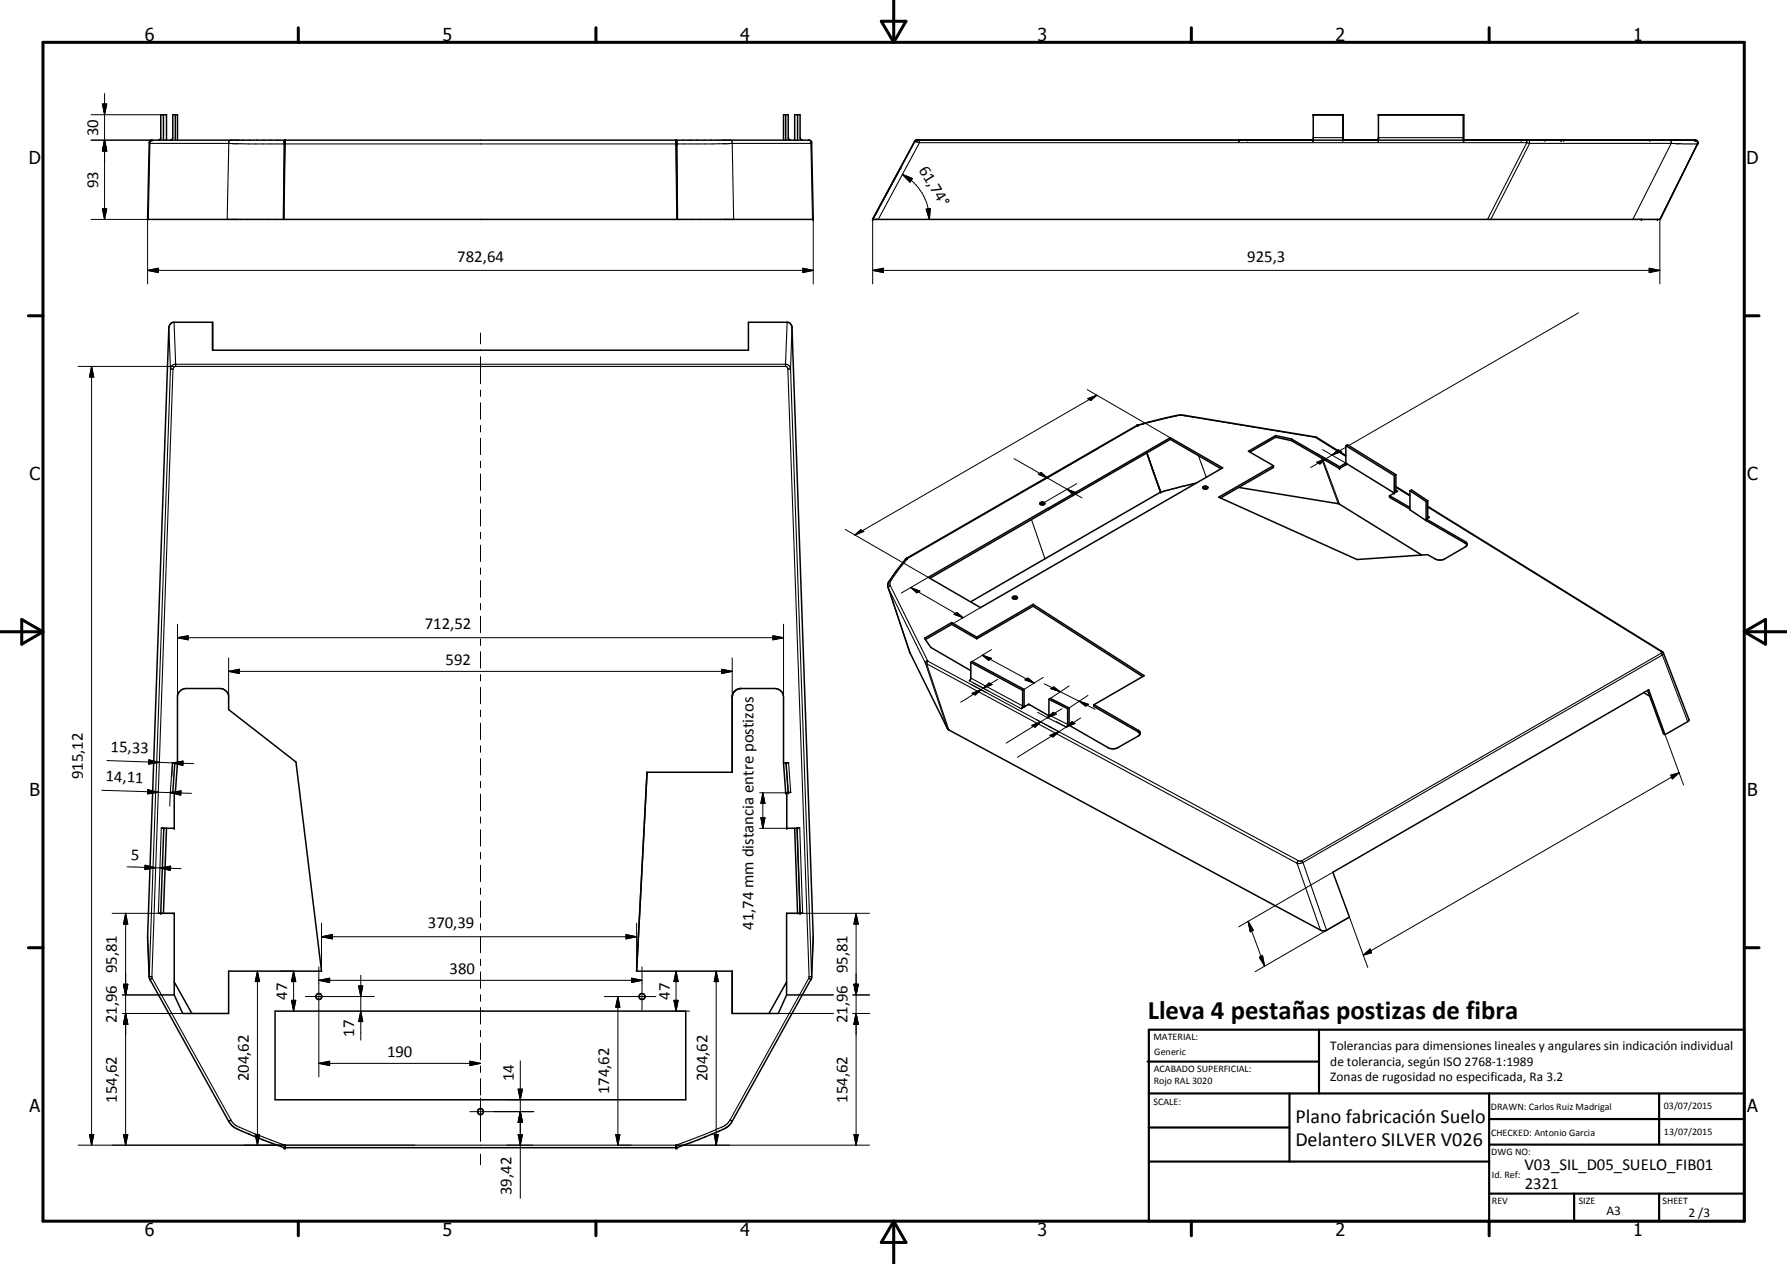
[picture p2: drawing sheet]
<svg xmlns="http://www.w3.org/2000/svg" width="420mm" height="297mm" viewBox="0 0 420 297" stroke-linecap="round" stroke-linejoin="round" font-family="sans-serif">
<g fill="none" stroke="#000" stroke-width=".35">
<path d="M35.2 33.2l.5-.3h154.5l.6 .5 .4 18.2h-156.5l.4-18.1zM37.4 32.9l.4-.3v-5.6h1.3v5.9M38.4 27v5.9M40.2 32.9l.3-.2 .1-.4v-5.3h1.1v5.9M41.2 27v5.9M67 32.9l-.3 18.7M159 32.9l.2 18.7M184.2 32.9v-5.9h1.1v5.6l.4 .3M184.7 27v5.9M186.8 32.9v-5.9h1.3v5.3l.4 .6M187.5 27v5.9M211.8 39.4l-6.6 12.2"/>
<path d="M215.3 33l-10.1 18.6M215.3 33v.1M215.3 33l-.1 .1M215.4 33h183.5M215.4 33h-.1M215.5 32.9l-.1 .1M308.7 32.9l.1-5.9h7v5.9M315.8 27l-.1 5.9M324.1 32.7v.2v-5.9h20v5.9M398.9 33v.1M398.9 33l.1 .1M399 33.1l.1 .3"/>
<path d="M399 33.1l.2 .6-8.9 17.9h-185.1M40.1 76.1l.6-.4h9.3v6.6h126v-6.6h9.3l.6 .4 .3 .7 5 143.5-.4 9.4-18.6 33.8a5 5 0 0 1-3.1 2.3l-9.9 3.9h-92.4l-3.4-1.2a52.3 52.3 0 0 1-8.5-3.7l-1.1-1.3-18.7-33.9-.4-9.3 5-143.3zM267.3 100l-54.2 31.2M267.4 99.9l.1 .1M267.4 99.9l-.1 .1M267.4 99.9l4-1.1a26.7 26.7 0 0 1 6.4-1.3l31.5 5.2 7.1 4.4M244.5 118.2a.59 .59 0 0 1 .7-.3 .59 .59 0 0 1 .4 .6 .59 .59 0 0 1-.6 .2 .59 .59 0 0 1-.5-.5zM244.6 118.5l.3-.1 .6 .1M272.6 114.9l-2.9-8.4 3.2 9.2M272.9 115.7l-44.7 25.7M275.2 103.3l11.9 6.9M275.2 103.3l-56.6 32.6"/>
<path d="M275.2 102.9v.4M281.2 113.5l-8.3 2.2M282.9 114.4a.74 .74 0 0 1 1.1 .2 .6 .6 0 0 1-.6 .4 .6 .6 0 0 1-.5-.6zM282.9 114.8l.3-.1 .7 .1M291.3 114.6l23.5 3.8 19.5 12M299.4 109.4l-12.9 7.4 32.6 14.7 16.5-1.2 1.8 1a2.4 2.4 0 0 0 2.3 0l4.8-2.7a.68 .68 0 0 0 .5-.7 .68 .68 0 0 0-.5-.6l-9.2-5.3 .8-.4-.3-.1-.1-.2v-3.6M299.4 109.4v.5l-12.4 7.1M299.9 102.7l3.7 .8M299.9 102.7l-6 3.5M299.9 102.4l-6.4 3.6 5.9 3.4M299.9 102.4l3.7 .8M299.9 102.4v.3"/>
<path d="M303.6 103.5l11.3 6.6M303.6 103.2l11.3 6.5M303.6 103.2v.3M314.9 109.7l1.5-.9 11.4 7.1M314.9 109.7v.4M316.4 104.7v4.5M316.4 109.2l-1.5 .9M316.4 104.7l.4-.2 11.4 7M316.4 104.7l11.4 7.1M316.8 109l-.4 .2M326.7 116.5v.4l4.8 2.7M326.7 116.5l4.8 2.8"/>
<path d="M327.8 115.9l-1.1 .6M327.8 111.8v4.1M328.2 111.5v3.9h.4l-.8 .5M328.2 111.5l-.4 .3M328.2 114.3l3.3 2.1M331.5 115.3v4.5l3.8 2.5M331.5 115.3l.4-.2 3.8 2.6M331.5 115.3l3.8 2.6M335.3 117.9v4.4M335.7 117.7l-.4 .2M335.7 119l55.4 34.3 6 15.9-.3 .4-5.3 3M213.1 131.2l-3.6 4.8a2.01 2.01 0 0 0-.7 2l5.1 15.3 9.1 18.1 87.8 47.3 1.1-.1 5.4-3.1-3.9-10.5 74.2-42.9 3.9 10.5"/>
<path d="M213.1 131.2l.2 .1M218.3 135.7l56.9-32.8 12.3 7-57 32.9zM335.3 122.3l9.4 5.5 .2 .3M223.8 146.3l-6.4 3.7 1.5 2.1 9.3 5.5M223.8 146.3l5.8 3.4M223.8 146.3v.4M223.8 146.7l5.8 3.4M223.8 146.7l-6.2 3.6M228.2 155.7l12.2 6.5M228.2 155.7v3.8l-.3 .5M228.2 155.7l.4-.3 12.2 6.6M229.6 149.7v.4"/>
<path d="M238.1 140.3l.8-.2 .3 .4-.2 .2-.7 .1-.2-.2zM238.2 140.6l.4-.1 .5 .1M242.9 142l-13.3 7.7M242.9 142l26.1 16.8-11.8 6.8M242.9 142v.5M242.9 142.5l25.8 16.5M242.9 142.5l-13.3 7.6M40.5 179.2l.6 .1M41.1 179.3h.6M41.1 179.3l-.5 7M41.7 179.3v-15.9l.2-.3a2.04 2.04 0 0 1 1.8-1.3h8.1a2.1 2.1 0 0 1 2 1.6v3.4l15.8 12.3 6 49.1h-21.8v10h-10.8l-2-4.4v-19.2h-3.8M41.7 179.3l-.5 7h-.6"/>
<path d="M184.2 179.3v-15.5a2 2 0 0 0-2-2h-8a2.09 2.09 0 0 0-2 2v17.7h-20.1l-2.4 46.7h22.5v10h10.8l1.9-4.4v-19.2h2.6M184.2 179.3l.5 7M184.8 179.3h-.6M184.8 179.3l.5 7M185.4 179.2l-.6 .1M240.4 162.2v3.8l-.3 .5 .7-.4M240.8 166.1l1.1-.6 4.7 2.7M240.8 162v4.1M240.8 162l-.4 .2M246.6 168.1l-.3 .6M246.6 164.3v3.8M246.6 164.3l.4-.2 4.4 2.3"/>
<path d="M246.6 164.3l4.4 2.2M251 166.5v3.8l-.3 .6 .7-.5M251.4 170.4l9.1 5.3a2.4 2.4 0 0 0 2.3 0l4.8-2.7 .4-.5M251.4 166.4v4M251.4 166.4l-.4 .1M257.2 165.6l10.4 6 .4 .4v.5M257.2 165.6v.4l10.4 6 .4 .5M386.5 162.8l1.4 .8M387.4 162.3l3.7 10.1 .4 .2M37.9 194.6h.6M38.5 194.6l-.7 20M38.5 194.6h.6"/>
<path d="M39.1 194.6l-.7 20M40 186.2l.6 .1M41 186.3v8.3h-1.9M184.7 186.3h.3v8.3l1.8 .1M185.3 186.3h-.6M185.9 186.2l-.6 .1M186.8 194.7l.7 20 .6-.1M187.4 194.6l.7 20M187.4 194.6l-.6 .1M188 194.6h-.6M188.7 214.6h-.6M41 230.8l4.1 7.4"/>
<path d="M64.7 237.6h96.5v20.8h-96.5zM184.9 230.8l-4.1 7.4M67 269.1v.6M159 269.1v.6"/>
<circle cx="75" cy="234.2" r=".7"/>
<circle cx="151" cy="234.2" r=".72"/>
<circle cx="113" cy="261.2" r=".71"/>
</g>
<g fill="#000">
<circle cx="35.7" cy="32.9" r=".18"/>
<circle cx="67" cy="32.9" r=".18"/>
<circle cx="67" cy="33.8" r=".18"/>
<circle cx="159" cy="33.8" r=".18"/>
<circle cx="159" cy="32.9" r=".18"/>
<circle cx="211.8" cy="39.4" r=".18"/>
<circle cx="215.5" cy="32.9" r=".18"/>
<circle cx="215.6" cy="32.9" r=".18"/>
<circle cx="291.3" cy="32.9" r=".18"/>
<circle cx="308.7" cy="32.9" r=".18"/>
<circle cx="308.8" cy="27" r=".18"/>
<circle cx="315.7" cy="32.9" r=".18"/>
<circle cx="324.1" cy="32.9" r=".18"/>
<circle cx="324.1" cy="27" r=".18"/>
<circle cx="344.1" cy="32.9" r=".18"/>
<circle cx="357.7" cy="32.9" r=".18"/>
<circle cx="363.3" cy="32.9" r=".18"/>
<circle cx="367.1" cy="32.9" r=".18"/>
<circle cx="367.7" cy="32.9" r=".18"/>
<circle cx="387.9" cy="32.9" r=".18"/>
<circle cx="398.6" cy="32.9" r=".18"/>
<circle cx="399.1" cy="33.8" r=".18"/>
<circle cx="399.2" cy="33.6" r=".18"/>
<circle cx="191.2" cy="51.6" r=".18"/>
<circle cx="205.2" cy="51.6" r=".18"/>
<circle cx="385.9" cy="51.6" r=".18"/>
<circle cx="389.7" cy="51.6" r=".18"/>
<circle cx="267.3" cy="100" r=".18"/>
<circle cx="267.4" cy="99.9" r=".18"/>
<circle cx="272.9" cy="115.7" r=".18"/>
<circle cx="314.9" cy="109.7" r=".18"/>
<circle cx="314.9" cy="110.1" r=".18"/>
<circle cx="316.4" cy="108.8" r=".18"/>
<circle cx="326.7" cy="116.5" r=".18"/>
<circle cx="327.8" cy="115.9" r=".18"/>
<circle cx="212.9" cy="131.4" r=".18"/>
<circle cx="213.1" cy="131.2" r=".18"/>
<circle cx="41.1" cy="179.3" r=".18"/>
<circle cx="184.8" cy="179.3" r=".18"/>
<circle cx="241.9" cy="165.5" r=".18"/>
<circle cx="38.5" cy="194.6" r=".18"/>
<circle cx="41" cy="194.6" r=".18"/>
<circle cx="184.7" cy="186.3" r=".18"/>
<circle cx="185" cy="194.6" r=".18"/>
<circle cx="185.3" cy="186.3" r=".18"/>
<circle cx="187.4" cy="194.6" r=".18"/>
<circle cx="37.8" cy="214.6" r=".18"/>
<circle cx="41" cy="214.6" r=".18"/>
<circle cx="188.1" cy="214.6" r=".18"/>
<circle cx="66.8" cy="269.7" r=".18"/>
<circle cx="67" cy="269.7" r=".18"/>
<circle cx="159" cy="269.7" r=".18"/>
<circle cx="159.2" cy="269.7" r=".18"/>
</g>
<g fill="none" stroke="#000" stroke-width=".25">
<path d="M35.1 33.5l.2 .2M35.3 33.7l23.2 .1 132.2-.1M35.3 33.7l-.4 17.9M35.8 32.9l-.4 .3-.1 .5M54.3 32.9l-.4 .3-.1 .3-.4 18.1M66.8 33.8h.1M66.8 33.2v.6M66.8 33.1v.3M66.8 33.8l-.1 17.8M66.8 33.8l-.2 17.8M66.9 33.1l.1-.2v.9M66.9 33l-.1 .1"/>
<path d="M67 33h-.1M67 33.8h.1M67 33.8l-.3 15.1M159 33.8h.1M159 33.8l.2 16.1M159 33l.2 .8M159.1 33.1l-.1-.2v.9M159.1 33.1l.1 .3M159.1 33.1h.1M159.2 33.8h.1M159.2 33.7l.1 17.9M171.7 32.9l.5 .4 .3 18.3"/>
<path d="M190.1 32.9l.6 .4v.4M190.7 33.7l.3 17.9M190.8 33.5l-.1 .2M215 33.3h.1M215 33.3l1.2 .2M215.5 32.9h.1M215.5 32.9h93.2M215.5 32.9l-.5 .4M216.2 33.5h142.8M216.2 33.5l-9.7 18.1M216.2 32.9v.6M291.3 32.9h.1"/>
<path d="M293.3 32.9h.1M308.8 32.3h7M315.8 32.9h8.3M324.1 32.3h20M344.1 32.9h54.5M359 32.9v.6M359 33.5l.7 .2M359 33.5l-9.3 18.1M359.4 32.9l.2 .3 .1 .5M359.7 33.7l39.4 .1M359.7 33.7l-9.2 17.9M392.6 32.9l.2 .2 .1 .6-9 17.9"/>
<path d="M398.6 32.9h.1M398.6 32.9l.2 .1M398.6 32.9l.3 .1M398.7 33l.4 .2M398.9 33l.2 .2M398.9 33.1l.3 .4-.1-.1M399.1 33.2v.6M399.1 33.8h.1M399.1 33.8l-8.8 17.8M399.1 33.8l-6.4 12.9M159.2 42.4l.1 9.2M390.6 50.9v.1"/>
<path d="M391.1 49.9l-.8 1.7M392.7 46.7l-1.6 3.2M394.8 42.4l-2.1 4.3M39.7 77l.4 9.7M40.9 75.7l.4 10.4M185.1 75.7l-.4 10.4M186.2 77l-.3 9.7M40.1 86.7h.1M40.1 86.7l.3-.7 .7-.4h143.8l.7 .4 .3 .7M40.1 86.7h.6M40.1 86.7l-5 142.8M40.7 86.7l.2-.5 .3-.1h143.6l.4 .6"/>
<path d="M40.7 86.7l-5 142.8M185.2 86.7l5 142.8M185.2 86.7h.7M185.9 86.7l4.9 142.8M267.4 99.9l.1 .1M267.4 99.9l-.1 .1M267.5 100h.1M267.5 100l-54.2 31.3M278.5 97.7l30.5 5M278.5 97.7h-1.8l-9.2 2.3M278.5 97.6h.1M278.5 97.6v.1"/>
<path d="M269.7 106.4l3.1 9M272.6 114.9l.3 .8M272.8 115.4h.1M272.9 115.4l.1 .2M281.8 107.1l1.8 5M309 102.7l.3 .1M309.1 102.7h-.1M309.3 102.8l7.1 4.5M309.6 102.8h-.3M310.7 107.6l4 10.8M311 107.8l3.9 10.7M314.9 109.7v.4"/>
<path d="M328.2 115.2l.4 .2M328.2 114.6l3.3 2M335.7 119.2l54.8 33.9M208.9 138.2l8.7 17.6M208.9 138.2l5.1 15.3M209.3 137.6l8.9 17.8M209.3 137.6l-.3 .2-.1 .4M213.1 131.2l.2 .1M213.2 131.3h-.2M213.3 131.2v.1M213.3 131.3h.1M213.3 131.3l-3.9 5.3-.1 1"/>
<path d="M242.5 122.1l3.2 9.2M335.7 121.3l.4 .3M344.5 127.3v.3M217.6 155.8l.3 .2M217.6 155.8l5.1 15.4M217.9 156l87.1 46.9M217.9 156l5.2 15.5M218.1 155.2l-.4 .2-.1 .4M218.2 155.4l87.1 46.9M218.2 155.4l-.3 .6M227.9 160l12.2 6.5M228.2 159.3l12.2 6.6"/>
<path d="M390.5 153.1l.1 .2-.1 .2M390.5 153.5l-84.5 48.8M390.5 153.5l.4 .4M390.7 153v.1M390.7 153l-.2 .1M390.9 153.9l-84.5 48.8M390.9 153.9l5.9 15.7M391.1 153.5l-.2 .4M40.5 179.2l-.5 7M172.2 163.8h.1M184.8 179.3l.5 7M185.4 179.2l.5 7"/>
<path d="M246.3 168.7l4.4 2.2M246.6 168l4.4 2.2M267.6 171.6v.4M37.9 194.6l-.7 20M187.4 194.6l.7 20M188 194.6l.7 20M305 202.9l5.5 15.7M305.3 202.3h.7M305.3 202.3l-.3 .6M306 202.3l.4 .4M306.4 202.7l-.8 .2h-.6M306.4 202.7l5.5 15.9"/>
<path d="M34.7 220.3l.4 9.2M35.1 229.5h.6M35.1 229.5v.1M35.3 230.2h.1M35.7 229.5l.1 .4M35.8 229.9l-.5 .3M35.8 229.9l18.5 33.3M190.1 229.9l-18.4 33.3M190.1 229.9l.6 .3M190.2 229.5l-.1 .4M190.2 229.5h.6M190.7 230.2h.1"/>
<path d="M190.8 229.5h.1M190.8 229.5v.1M191.2 220.3l-.4 9.2M53.8 263.4h.1M53.8 263.4v.1M54.3 263.2a3.9 3.9 0 0 0 2.8 2l9.9 3.9M54.3 263.2l-.5 .2M66.8 269.7h.1M66.9 269.5l-.1 .2M67 269.2l-.1 .1M67 269.1h.1M67 269.7h.1"/>
<path d="M67 269.1v.6M67 269.1l-.2 .6M67 269.1h92M159 269.1h.1M159 269.7h.1M159 269.1v.6M159 269.1l.2 .6M159 269.2v.1M159.1 269.5l.1 .2M159.2 269.7h.1M171.7 263.2l.5 .3M171.7 263.2a4.7 4.7 0 0 1-2.8 2l-9.9 3.9"/>
</g>
<g fill="none" stroke="#000" stroke-width=".71">
<path d="M10.1 9.9h400v277.1h-400zM70.1 6.5v3.4M140.1 6.5v3.4M207.2 5h5.8l-2.9 4.9zM210.1 0v9.9M280.1 6.5v3.4M350.1 6.5v3.4M6.7 74.2h3.4M410.1 74.2h3.5M.1 148.5h10M5.1 145.6l5 2.9-5 2.9zM410.1 148.5h10"/>
<path d="M410.1 148.5l5-2.9v5.8zM6.7 222.7h3.4M410.1 222.7h3.5M70.1 287v3.4M140.1 287v3.4M210.1 287v10M210.1 287l2.9 5h-5.8zM280.1 287v3.4M350.1 287v3.4"/>
</g>
<g fill="none" stroke="#000" stroke-width=".51">
<path d="M269.8 249.5h40.3M270.1 242h140v45h-140zM270.1 257h140M303.2 257v16M310.1 242v15M350.1 257v30M390.1 257v12M270.1 265h33.1M270.1 273h80M350.1 269h60M350.1 263h60M350.1 280.5h60"/>
<path d="M370.1 280.5v6.5M390.1 280.5v6.5"/>
</g>
<g fill="none" stroke="#000" stroke-width=".24">
<path d="M21.4 32.9h14.4M21.4 27h17M24.1 24.4h1l-.5 2.6zM24.6 32.9l.5 2.6h-1zM24.6 22v29.6M21.4 51.6h13.5M24.1 49.1h1l-.5 2.5zM34.7 51.6v15.1M191.2 51.6v15.1M205.2 51.6v15.1M212.2 41l2.3 1-.6 .8zM212.2 41a12 12 0 0 1 5 5.1 11.4 11.4 0 0 1 1.3 5.5"/>
<path d="M217.8 49.1l.9-.1-.2 2.6zM390.3 51.6v15.1M34.7 63.5l2.5-.5v1.1zM34.7 63.5h156.5M113 78.3v2.5M188.8 63l2.4 .5-2.4 .6zM205.2 63.5l2.5-.5v1.1zM205.2 63.5h185.1M371.1 73.5l-57.9 33.4M387.8 63l2.5 .5-2.5 .6zM18.4 86.1h22.9M21.5 86.1l.5 2.5h-1z"/>
<path d="M21.5 86.1v183M113 83.8v6.4M113 91.7v1.4M113 94.7v3.8M113 100v1.5M255.6 91.6l19.6 11.3M255.8 93.7l2.1-.8-1.4 1.2zM257.9 92.9l-56.9 32.8M113 103v3.8M113 108.4v1.5M113 111.4v3.8M113 116.8v1.4"/>
<path d="M113 119.8v3.8M238.4 107.8l7.8 4.5M244.1 111.5l.7-.5 1.4 1.3zM246.2 112.3l4.7 2.7M250.9 115l2.1 .8-.7 .4zM250.9 115l3.5 2M253.1 113.7l-7.6 4.4M258.2 105.4l-14.2 8.2M275.2 102.9h.1M309.5 106.5l5.4 3.2M309.6 108.6l2.1-.8-1.4 1.3zM311 105.7l5.4 3.1"/>
<path d="M311.7 107.8l-3.5 2.1M313.2 106.9l1.5-1.2 .7 .4zM313.2 106.9l-1.5 .9M113 125.1v1.5M113 128.1v3.9M113 133.5v1.5M113 136.4v3.9M198.7 124.4l19.6 11.3-6.4 3.7M201 125.7l1.4-1.2 .7 .4zM214.2 138.1l2.1 .8-.8 .4zM214.2 138.1l12.2 7.1M41.7 149.9l2.5-.5v1z"/>
<path d="M41.7 149.9h142.5M41.7 146.7v17.1M53.8 157.8l2.5-.5v1zM53.8 157.8h118.4M53.8 154.6v9.2M113 141.8v1.5M113 144.8v3.9M113 150.2v1.5M113 153.2v3.8M113 158.5v1.5M169.7 157.3l2.5 .5-2.5 .5zM172.2 154.6v9.2"/>
<path d="M181.7 149.4l2.5 .5-2.5 .5zM184.2 146.7v17.1M224.3 144.4l.7-.5 1.4 1.3zM230.5 142.8l-6.3 3.7M231 154l2.1 .7-.7 .5zM231 154l12.2 6.5M233.1 152.7l-4.5 2.7M234.6 159.6l-3.4 2.1M241 159.8l.7-.5 1.5 1.2zM245.3 159.2l-4.5 2.8M25.1 178.7l12.4 .5M35 178.6l2.5 .6-2.5 .4z"/>
<path d="M37.5 179.2l3 .1M40.5 179.3l2.5-.4v1zM40.5 179.3l5 .2M40.5 179.2l-.1 3.3M113 161.5v3.9M113 166.9v1.5M113 169.9v3.9M113 175.3v1.5M113 178.3v3.8M228.3 160.8l3.6 1.9M228.5 162.9l2.1-.8-1.3 1.2zM228.9 160.5l3.5 1.9"/>
<path d="M230.6 162.1l-4.7 2.9M231.2 161.7l1.4-1.2 .6 .4zM231.2 161.7l-.6 .4M242.6 170.5l2.1-.9-1.3 1.3zM243.6 169.1l3.4 1.8M244 167.4l2.3 1.3M244.7 169.6l-8.1 5M245.5 160.7l8.2 4.1M246.3 168.7l1.3-1.3 .8 .4zM246.3 168.7l-1.6 .9M246.6 170.7l2.4 1.3M246.9 172.8l2.1-.8-1.4 1.2z"/>
<path d="M247.1 161.8l.6-.4 1.6 1.2zM248.4 169.6l2.3 1.3M249 172l-9.8 6M249.7 166.5l-3.4 2.2M250.7 170.9l1.3-1.3 .8 .4zM250.7 170.9l-1.7 1.1M251.4 161.2l-4.4 2.9M253.7 164.8l2.2 .7-.6 .4zM253.7 164.8l3.8 1.9M254.1 168.7l-3.4 2.2M255.8 163.4l-4.4 3M391.5 172.6l4.3 11.9"/>
<path d="M23.9 185.7l13.3 .5M34.7 185.6l2.5 .6-2.5 .4zM37.2 186.2l7.8 .2M40 186.3l2.6-.5-.1 1.1zM40 186.2l-.1 3.2M113 183.6v1.5M113 186.6v3.9M113 192v1.5M113 195v3.8M178.6 194.6h6.4M178.6 186.3h6.4M178.9 192.2h1l-.5 2.4z"/>
<path d="M179.4 186.3l.5 2.5h-1zM179.4 186.3v8.3M392.8 182.2l2-.6-1.6 1.4zM394.8 181.6l-74.3 42.9M26.4 214.6h14.6M29.5 214.6l.5 2.6h-1zM29.5 214.6v54.5M29.9 203.7l6.7 .2M34.1 203.3l2.5 .6-2.5 .4zM36.6 203.9l1 .1M37.6 204l2.5-.5v1.1zM37.6 204l5 .1"/>
<path d="M75.6 217v11.2M113 200.3v1.5M113 203.3v3.9M113 208.7v1.5M113 211.7v3.9M113 217v1.6M147.2 219.6l2.5 .5-2.5 .5zM149.7 217v11.2M184.9 214.6h19.6M201.3 214.6l.5 2.6h-1zM201.3 214.6v54.5M293.4 216.5l1.3 2.1-.7 .4z"/>
<path d="M293.4 216.5l3.9 10.5M313.4 205l-22.2 12.8M317.3 215.5h.1M317.3 215.5l4.3 11.9M317.3 215.5l-22.2 12.8M28.8 238.2h14.2M28.8 233.8h12.2M29 231.3h1l-.5 2.5zM29.5 238.2l.5 2.5h-1zM60.5 228.2l.5 2.5h-1zM60.5 228.2v40.9M65.9 228.2h3.1"/>
<path d="M68.5 235.1h1l-.5 2.5zM69 228.2l.5 2.5h-1zM69 228.2v9.4M71.8 234.2h16.2M75 230.4l2.5-.5v1zM75 227.2v25.9M75 230.4h75.9M75.6 220.1l2.5-.5v1zM75.6 220.1h74.1M84.3 231.7h1l-.5 2.5zM84.8 237.6l.5 2.5h-1zM84.8 229.2v15.2"/>
<path d="M113 220v3.9M113 225.4v1.5M113 228.4v3.9M113 233.8v1.5M113 236.8v3.9M142.1 234.2h12.1M145.3 234.2l.4 2.5h-.9zM145.3 234.2v34.9M148.5 229.9l2.4 .5-2.4 .5zM150.9 227.2v10.2M158.4 235.1h1.1l-.5 2.5zM159 228.2l.5 2.5h-1.1z"/>
<path d="M159 228.2v9.4M159 237.6h3.1M168.4 228.2l.5 2.5h-1zM168.4 228.2v40.9M183 238.2h12.9M184.9 233.8h11M200.5 238.2h4M200.5 233.8h4M200.8 231.3h1l-.5 2.5zM201.3 238.2l.5 2.5h-1zM296.1 225l.7-.5 .5 2.5zM320.5 224.5l1.6-1.5 .4 .9z"/>
<path d="M75 249.9l2.5-.5v1zM75 249.9h38M110.5 249.4l2.5 .5-2.5 .5zM113 242.1v1.5M113 245.2v3.8M113 250.5v1.5M113 253.5v3.8M113 258v10.2M119.2 258.4h3.1M121.8 255.9h1l-.5 2.5zM122.3 249.3v32.3M18.4 269.1h79.2"/>
<path d="M21 266.6h1l-.5 2.5zM29 266.6h1l-.5 2.5zM60 266.6h1l-.5 2.5zM110.5 261.2h15M113 271.2v2.5M119.2 269.1h6.1M121.8 266.6h1l-.5 2.5zM122.3 261.2l.5 2.5h-1zM144.8 266.6h.9l-.4 2.5zM145.3 269.1h3.2M159 269.1h45.5M167.9 266.6h1l-.5 2.5z"/>
<path d="M200.8 266.6h1l-.5 2.5z"/>
</g>
<g fill="#000">
<path d="M24.1 24.4h1l-.5 2.6zM24.6 32.9l.5 2.6h-1zM24.1 49.1h1l-.5 2.5zM212.2 41l2.3 1-.6 .8zM217.8 49.1l.9-.1-.2 2.6zM34.7 63.5l2.5-.5v1.1zM188.8 63l2.4 .5-2.4 .6zM205.2 63.5l2.5-.5v1.1zM387.8 63l2.5 .5-2.5 .6zM21.5 86.1l.5 2.5h-1zM255.8 93.7l2.1-.8-1.4 1.2zM244.1 111.5l.7-.5 1.4 1.3z"/>
<path d="M250.9 115l2.1 .8-.7 .4zM309.6 108.6l2.1-.8-1.4 1.3zM313.2 106.9l1.5-1.2 .7 .4zM201 125.7l1.4-1.2 .7 .4zM214.2 138.1l2.1 .8-.8 .4zM41.7 149.9l2.5-.5v1zM53.8 157.8l2.5-.5v1zM169.7 157.3l2.5 .5-2.5 .5zM181.7 149.4l2.5 .5-2.5 .5zM224.3 144.4l.7-.5 1.4 1.3zM231 154l2.1 .7-.7 .5zM241 159.8l.7-.5 1.5 1.2z"/>
<path d="M35 178.6l2.5 .6-2.5 .4zM40.5 179.3l2.5-.4v1zM228.5 162.9l2.1-.8-1.3 1.2zM231.2 161.7l1.4-1.2 .6 .4zM242.6 170.5l2.1-.9-1.3 1.3zM247.1 161.8l.6-.4 1.6 1.2zM246.3 168.7l1.3-1.3 .8 .4zM246.9 172.8l2.1-.8-1.4 1.2zM250.7 170.9l1.3-1.3 .8 .4zM253.7 164.8l2.2 .7-.6 .4zM34.7 185.6l2.5 .6-2.5 .4zM40 186.3l2.6-.5-.1 1.1z"/>
<path d="M178.9 192.2h1l-.5 2.4zM179.4 186.3l.5 2.5h-1zM392.8 182.2l2-.6-1.6 1.4zM29.5 214.6l.5 2.6h-1zM34.1 203.3l2.5 .6-2.5 .4zM37.6 204l2.5-.5v1.1zM75.6 220.1l2.5-.5v1zM201.3 214.6l.5 2.6h-1zM293.4 216.5l1.3 2.1-.7 .4zM29 231.3h1l-.5 2.5zM60.5 228.2l.5 2.5h-1zM68.5 235.1h1l-.5 2.5z"/>
<path d="M69 228.2l.5 2.5h-1zM75 230.4l2.5-.5v1zM84.3 231.7h1l-.5 2.5zM145.3 234.2l.4 2.5h-.9zM147.2 219.6l2.5 .5-2.5 .5zM148.5 229.9l2.4 .5-2.4 .5zM158.4 235.1h1.1l-.5 2.5zM159 228.2l.5 2.5h-1.1zM168.4 228.2l.5 2.5h-1zM200.8 231.3h1l-.5 2.5zM296.1 225l.7-.5 .5 2.5zM320.5 224.5l1.6-1.5 .4 .9z"/>
<path d="M29.5 238.2l.5 2.5h-1zM75 249.9l2.5-.5v1zM84.8 237.6l.5 2.5h-1zM110.5 249.4l2.5 .5-2.5 .5zM121.8 255.9h1l-.5 2.5zM201.3 238.2l.5 2.5h-1zM21 266.6h1l-.5 2.5zM29 266.6h1l-.5 2.5zM60 266.6h1l-.5 2.5zM121.8 266.6h1l-.5 2.5zM122.3 261.2l.5 2.5h-1zM144.8 266.6h.9l-.4 2.5z"/>
<path d="M167.9 266.6h1l-.5 2.5zM200.8 266.6h1l-.5 2.5z"/>
</g>
<text font-size="6.3" x="269.9" y="239.4">Lleva 4 pestañas postizas de fibra</text>
<g font-size="4.7">
<text x="304.6" y="263.9">Plano fabricación Suelo</text>
<text x="304.6" y="269.3">Delantero SILVER V026</text>
</g>
<g font-size="4.2">
<text x="34" y="9.6">6</text>
<text x="104" y="9.6">5</text>
<text x="174" y="9.6">4</text>
<text x="244" y="9.6">3</text>
<text x="314" y="9.6">2</text>
<text x="384" y="9.6">1</text>
<text x="6.8" y="38.7">D</text>
<text x="410.6" y="38.7">D</text>
<text x="7" y="112.9">C</text>
<text x="410.8" y="112.9">C</text>
<text x="7" y="187.1">B</text>
<text x="410.8" y="187.1">B</text>
<text x="7" y="261.4">A</text>
<text x="410.8" y="261.4">A</text>
<text x="34" y="290.4">6</text>
<text x="104" y="290.4">5</text>
<text x="174" y="290.4">4</text>
<text x="244" y="290.4">3</text>
<text x="314" y="290.4">2</text>
<text x="384" y="290.4">1</text>
</g>
<g font-size="3.9">
<text x="23.1" y="32" transform="rotate(-90 23.1 32)">30</text>
<text x="216" y="39.9" transform="rotate(59 216 39.9)">61,74°</text>
<text x="23.1" y="44.3" transform="rotate(-90 23.1 44.3)">93</text>
<text x="107.5" y="61.5">782,64</text>
<text x="293.2" y="61.5">925,3</text>
<text x="99.9" y="147.8">712,52</text>
<text x="104.8" y="156.3">592</text>
<text x="26" y="176.7" transform="rotate(2 26 176.7)">15,33</text>
<text x="19.5" y="183.1" transform="rotate(-90 19.5 183.1)">915,12</text>
<text x="24.8" y="183.6" transform="rotate(2 24.8 183.6)">14,11</text>
<text x="30.7" y="202.2" transform="rotate(2 30.7 202.2)">5</text>
<text x="100.6" y="218.1">370,39</text>
<text x="177.2" y="218.5" transform="rotate(-90 177.2 218.5)">41,74 mm distancia entre postizos</text>
<text x="27.5" y="228.7" transform="rotate(-90 27.5 228.7)">95,81</text>
<text x="105.7" y="228.8">380</text>
<text x="199.3" y="228.7" transform="rotate(-90 199.3 228.7)">95,81</text>
<text x="67.6" y="234.9" transform="rotate(-90 67.6 234.9)">47</text>
<text x="157.5" y="234.9" transform="rotate(-90 157.5 234.9)">47</text>
<text x="27.5" y="240.5" transform="rotate(-90 27.5 240.5)">21,96</text>
<text x="83.3" y="243.7" transform="rotate(-90 83.3 243.7)">17</text>
<text x="199.3" y="240.5" transform="rotate(-90 199.3 240.5)">21,96</text>
<text x="91" y="248.3">190</text>
<text x="58.5" y="254.1" transform="rotate(-90 58.5 254.1)">204,62</text>
<text x="120.8" y="254" transform="rotate(-90 120.8 254)">14</text>
<text x="143.2" y="257.2" transform="rotate(-90 143.2 257.2)">174,62</text>
<text x="166.4" y="254.1" transform="rotate(-90 166.4 254.1)">204,62</text>
<text x="27.5" y="259.1" transform="rotate(-90 27.5 259.1)">154,62</text>
<text x="199.3" y="259.1" transform="rotate(-90 199.3 259.1)">154,62</text>
<text x="358.5" y="275">V03_SIL_D05_SUELO_FIB01</text>
<text x="120.3" y="280.8" transform="rotate(-90 120.3 280.8)">39,42</text>
<text x="358.5" y="279.4">2321</text>
</g>
<g font-size="3.1">
<text x="312.7" y="246.8">Tolerancias para dimensiones lineales y angulares sin indicación individual</text>
<text x="312.7" y="250.4">de tolerancia, según ISO 2768-1:1989</text>
<text x="312.7" y="254">Zonas de rugosidad no especificada, Ra 3.2</text>
<text x="377.7" y="285.6">A3</text>
<text x="397" y="285.9">2 /3</text>
</g>
<g font-size="2.4">
<text x="271.2" y="244.4">MATERIAL:</text>
<text x="271.3" y="252">ACABADO SUPERFICIAL:</text>
<text x="271.4" y="247.9">Generic</text>
<text x="271.3" y="254.6">Rojo RAL 3020</text>
<text x="271.2" y="259.7">SCALE:</text>
<text x="350.6" y="260.8">DRAWN: Carlos Ruiz Madrigal</text>
<text x="391.2" y="260.6">03/07/2015</text>
<text x="350.6" y="267">CHECKED: Antonio Garcia</text>
<text x="391.2" y="266.7">13/07/2015</text>
<text x="350.6" y="271.4">DWG NO:</text>
<text x="350.8" y="276.9">Id. Ref:</text>
<text x="350.8" y="282.8">REV</text>
<text x="371.2" y="282.9">SIZE</text>
<text x="390.9" y="282.9">SHEET</text>
</g>
</svg>
